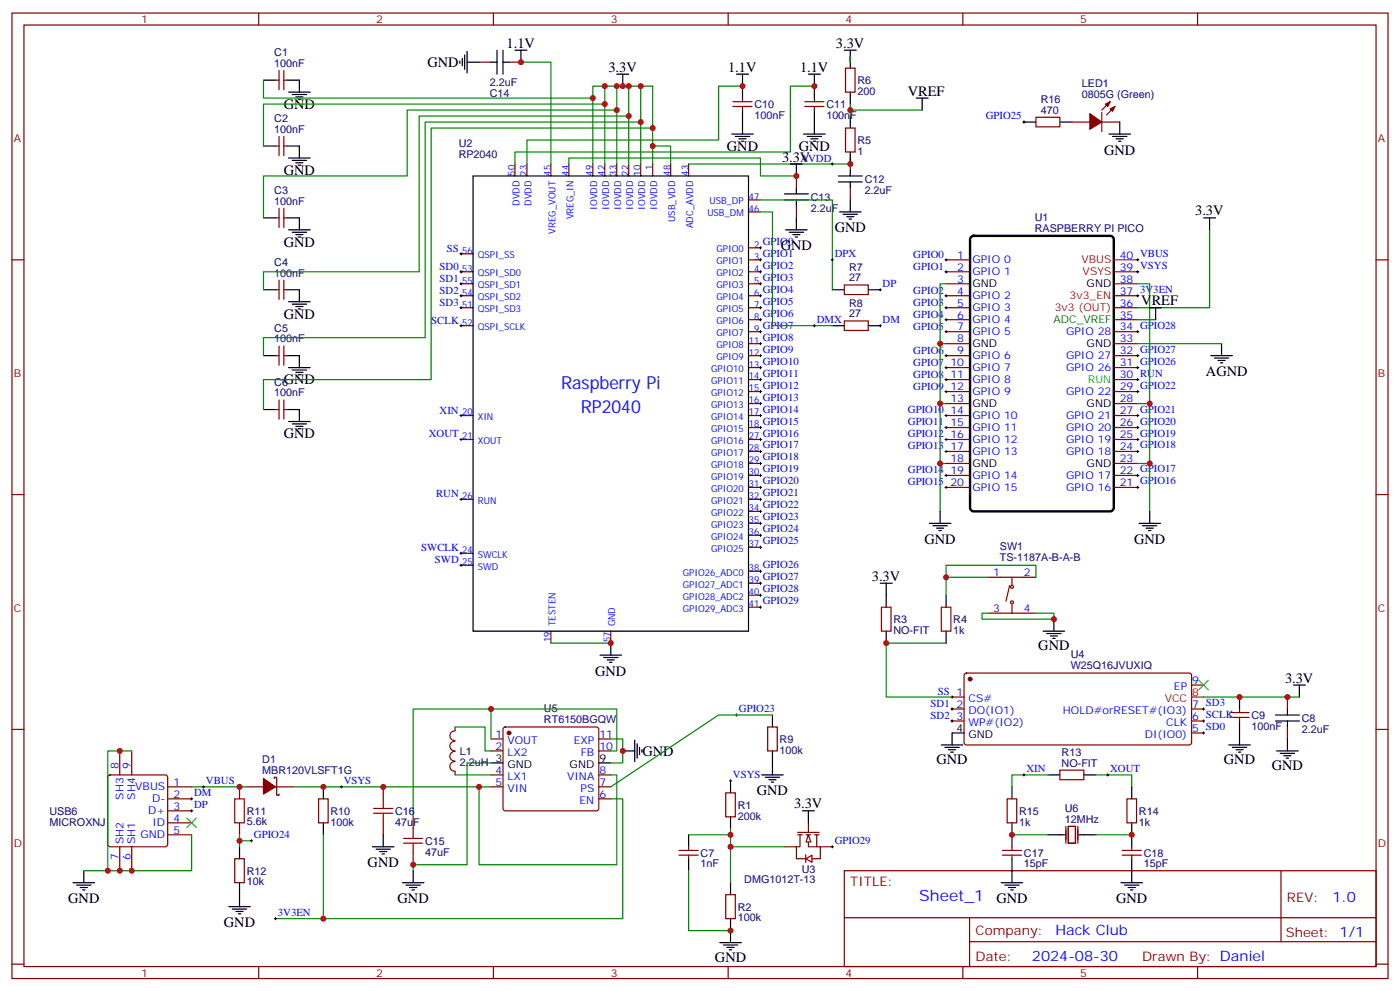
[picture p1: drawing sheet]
<svg xmlns="http://www.w3.org/2000/svg" width="412mm" height="292mm" viewBox="0 0 412 292" stroke-linecap="round" stroke-linejoin="round" font-family="sans-serif">
<g fill="none" stroke="#870000" stroke-width=".35">
<path d="M3.5 3.8h405.4v284.4h-405.4zM7.1 7.4h398.2v277.3h-398.2zM76.2 3.8v3.6M145.3 3.8v3.6M214.5 3.8v3.6M283.6 3.8v3.6M352.8 3.8v3.6M81.1 23.6h1.1M82.2 20.8v5.6M83.6 20.8v5.6M83.6 23.6h1.1M81.1 43h1.1"/>
<path d="M82.2 40.2v5.6M83.6 40.2v5.6M83.6 43h1.1M151.7 48.3v3.5M155.2 48.3v3.5M162.3 48.3v3.5M167.6 48.3v3.5M174.6 48.3v3.5M178.2 48.3v3.5M181.7 48.3v3.5M185.2 48.3v3.5M188.7 48.3v3.5"/>
<path d="M192.3 48.3v3.5M197.6 48.3v3.5M202.8 48.3v3.5M220.5 58.9h3.5M3.5 76.5h3.6M81.1 64.2h1.1M82.2 61.3v5.7M83.6 61.3v5.7M83.6 64.2h1.1M135.8 74.8h3.5M220.5 76.5h3.5M220.5 62.4h3.5"/>
<path d="M220.5 73h3.5M278.7 76.5h7.1M405.3 76.5h3.6M81.1 85.3h1.1M82.2 82.5v5.7M83.6 82.5v5.7M83.6 85.3h1.1M135.8 80h3.5M135.8 83.6h3.5M135.8 87.1h3.5M135.8 90.6h3.5M135.8 95.9h3.5"/>
<path d="M220.5 80h3.5M220.5 83.6h3.5M220.5 87.1h3.5M220.5 90.6h3.5M220.5 94.2h3.5M220.5 97.7h3.5M278.7 80h7.1M278.7 83.6h7.1M278.7 87.1h7.1M278.7 90.6h7.1M278.7 94.2h7.1M278.7 97.7h7.1"/>
<path d="M328.1 80h7M328.1 83.6h7M328.1 87.1h7M328.1 90.6h7M328.1 94.2h7M328.1 97.7h7M81.1 104.7h1.1M82.2 101.9v5.7M82.2 117.8v5.6M83.6 104.7h1.1M83.6 101.9v5.7M83.6 117.8v5.6"/>
<path d="M220.5 101.2h3.5M220.5 104.7h3.5M220.5 108.3h3.5M220.5 111.8h3.5M220.5 115.3h3.5M220.5 118.9h3.5M278.7 101.2h7.1M278.7 104.7h7.1M278.7 108.3h7.1M278.7 111.8h7.1M278.7 115.3h7.1M278.7 118.9h7.1"/>
<path d="M328.1 101.2h7M328.1 104.7h7M328.1 108.3h7M328.1 111.8h7M328.1 115.3h7M328.1 118.9h7M81.1 120.6h1.1M83.6 120.6h1.1M135.8 122.4h3.5M135.8 129.4h3.5M220.5 122.4h3.5M220.5 125.9h3.5"/>
<path d="M220.5 129.4h3.5M220.5 133h3.5M220.5 136.5h3.5M278.7 122.4h7.1M278.7 125.9h7.1M278.7 129.4h7.1M278.7 133h7.1M278.7 136.5h7.1M328.1 122.4h7M328.1 125.9h7M328.1 129.4h7M328.1 133h7"/>
<path d="M328.1 136.5h7M3.5 145.7h3.6M135.8 147.1h3.5M220.5 140h3.5M220.5 143.5h3.5M220.5 157.7h3.5M220.5 154.1h3.5M220.5 150.6h3.5M220.5 147.1h3.5M278.7 140h7.1M278.7 143.5h7.1M328.1 140h7"/>
<path d="M328.1 143.5h7M405.3 145.7h3.6M135.8 166.5h3.5M135.8 162.9h3.5M220.5 178.8h3.5M220.5 175.3h3.5M220.5 171.8h3.5M220.5 168.2h3.5M220.5 161.2h3.5M162.3 185.9v3.5M179.9 185.9v3.5M3.5 214.8h3.6"/>
<path d="M405.3 214.8h3.6M231.1 249.4h3.5M234.9 245.9h1.5M234.9 245.1h6.4M235.7 245.9v3.5h-1.1v3.5h2.8M237.3 251.7v2.3M237.4 252.9l1.8-1.1v2.2zM237.4 245.9h1.4M238.1 245.9v3.5h3.6v3.5h-2.5M238.1 242.3v2.8M239.9 245.9h1.4M240.6 245.9v3.5"/>
<path d="M241.7 249.4h3.5M248.7 256.4h156.6v28.3h-156.6zM377.3 256.5v20.8M248.7 270.3h156.5M285.6 277.3h119.6M285.6 270.3v14.1M3.5 284h3.6M76.2 284.7v3.5M145.3 284.7v3.5M214.5 284.7v3.5M283.6 284.7v3.5M352.8 284.7v3.5"/>
<path d="M405.3 284h3.6"/>
</g>
<path d="M286 69.9l.8-.4h40.2l.7 .2 .3 .5 .1 79.3-.3 .7-.5 .3-40.5 .1-.6-.2-.4-.6v-79.3z" fill="none" stroke="#000" stroke-width=".71"/>
<path d="M328.1 76.5h7" fill="none" stroke="#f00" stroke-width=".35"/>
<g fill="none" stroke="#000" stroke-width=".35">
<path d="M77.6 23.6h3.5M84.7 23.6h3.5v3.5M85 27.1h6.4M86.1 27.8h4.2M87.1 28.5h2.2M87.8 29.2h.7M181.7 21.8h3.5M183.4 21.8v3.6M77.6 43h3.5M84.7 43h3.5v3.5M85 46.5h6.4M86.1 47.2h4.2"/>
<path d="M87.1 47.9h2.2M87.8 48.6h.7M139.3 51.8h81.2v134.1h-81.2zM77.6 64.2h3.5M84.7 64.2h3.5v3.5M85 67.7h6.4M86.1 68.4h4.2M87.1 69.1h2.2M87.8 69.8h.7M77.6 85.3h3.5M84.7 85.3h3.5v3.6M85 88.9h6.4"/>
<path d="M86.1 89.6h4.2M87.1 90.3h2.2M87.8 91h.7M77.6 104.7h3.5M84.7 104.7h3.5v3.6M85 108.3h6.4M86.1 109h4.2M87.1 109.7h2.2M87.8 110.4h.7M77.6 120.6h3.5M84.7 120.6h3.5v3.5M85 124.1h6.4"/>
<path d="M86.1 124.8h4.2M87.1 125.6h2.2M87.8 126.3h.7"/>
</g>
<g fill="none" stroke="#000" stroke-width=".29">
<path d="M223.7 73h.7M223.7 76.5h.7M224 72.6v.7M224 76.2v.7M224 79.7v.7M223.7 80h.7M223.7 83.6h.7M223.7 87.1h.7M223.7 90.6h.7M223.7 94.2h.7M223.7 97.7h.7M224 83.2v.7"/>
<path d="M224 86.7v.8M224 90.3v.7M224 93.8v.7M224 97.3v.7M223.7 101.2h.7M223.7 104.7h.7M223.7 108.3h.7M223.7 111.8h.7M223.7 115.3h.7M223.7 118.9h.7M224 100.9v.7M224 104.4v.7"/>
<path d="M224 107.9v.7M224 111.4v.7M224 115v.7M224 118.5v.7M223.7 122.4h.7M223.7 125.9h.7M223.7 129.4h.7M223.7 133h.7M223.7 136.5h.7M224 122v.7M224 125.6v.7M224 129.1v.7"/>
<path d="M224 132.6v.7M224 136.1v.7M224 139.7v.7M223.7 140h.7M223.7 143.5h.7M223.7 147.1h.7M223.7 150.6h.7M223.7 154.1h.7M223.7 157.7h.7M224 143.2v.7M224 146.7v.7M224 150.2v.8"/>
<path d="M224 153.8v.7M224 157.3v.7M223.7 161.2h.7M223.7 168.2h.7M223.7 171.8h.7M223.7 175.3h.7M223.7 178.8h.7M224 160.8v.7M224 167.9v.7M224 171.4v.7M224 174.9v.7M224 178.5v.7"/>
</g>
<path d="M77.6 23.6v5.3h97M178.2 30.7h-100.6v12.3M178.2 25.4v22.9M181.7 32.4h-61.8v19.4h-42.3v12.4M181.7 25.4v22.9M185.2 34.2h-61.7v45.8h-45.9v5.3M185.2 25.4v22.9M188.7 35.9h-63.5v63.5h-47.6v5.3M188.7 25.4v22.9M192.3 37.7h-65.3v74.1h-49.4v8.8M174.6 48.3v-22.9h17.7v22.9" fill="none" stroke="#008700" stroke-width=".35"/>
<path d="M238.1 245.9l.7 2.1h-1.4z" fill="#fff" stroke="#870000" stroke-width=".35"/>
<g fill="none" stroke="#000" stroke-width=".29">
<path d="M301.3 35.9h.7M301.6 35.6v.7M244.8 48.3h.7M245.2 47.9v.7M135.5 74.8h.7M135.8 74.4v.7M135.8 79.7v.7M244.8 76.5h.7M245.2 76.2v.7M278.3 76.5h.7M278.7 76.2v.7M278.7 79.7v.7"/>
<path d="M334.8 76.5h.7M335.1 76.2v.7M335.1 79.7v.7M135.5 80h.7M135.5 83.6h.7M135.5 95.9h.7M135.5 90.6h.7M135.5 87.1h.7M135.8 83.2v.7M135.8 86.7v.8M135.8 90.3v.7M135.8 95.6v.7"/>
<path d="M239.5 95.9h.7M239.9 95.6v.7M258.9 95.9h.7M258.9 85.3h.7M259.3 85v.7M259.3 95.6v.7M278.3 80h.7M278.3 90.6h.7M278.3 87.1h.7M278.3 94.2h.7M278.3 97.7h.7M278.7 86.7v.8"/>
<path d="M278.7 90.3v.7M278.7 93.8v.7M278.7 97.3v.7M334.8 80h.7M334.8 87.1h.7M334.8 97.7h.7M335.1 86.7v.8M335.1 97.3v.7M278.3 104.7h.7M278.3 108.3h.7M278.3 111.8h.7M278.3 115.3h.7"/>
<path d="M278.7 104.4v.7M278.7 107.9v.7M278.7 111.4v.7M278.7 115v.7M334.8 104.7h.7M334.8 108.3h.7M334.8 111.8h.7M334.8 115.3h.7M335.1 104.4v.7M335.1 107.9v.7M335.1 111.4v.7M335.1 115v.7"/>
<path d="M135.5 122.4h.7M135.5 129.4h.7M135.8 122v.7M135.8 129.1v.7M278.3 122.4h.7M278.3 129.4h.7M278.3 125.9h.7M278.3 133h.7M278.7 122v.7M278.7 125.6v.7M278.7 129.1v.7M278.7 132.6v.7"/>
<path d="M278.7 139.7v.7M334.8 122.4h.7M334.8 129.4h.7M334.8 125.9h.7M334.8 133h.7M335.1 122v.7M335.1 125.6v.7M335.1 129.1v.7M335.1 132.6v.7M335.1 139.7v.7M135.5 147.1h.7M135.8 146.7v.7"/>
<path d="M278.3 140h.7M278.3 143.5h.7M278.7 143.2v.7M334.8 140h.7M334.8 143.5h.7M335.1 143.2v.7M135.5 162.9h.7M135.5 166.5h.7M135.8 162.6v.7M135.8 166.1v.7M216.6 210.6h.7M217 210.2v.7"/>
<path d="M280.1 205.3h.7M280.1 208.8h.7M280.1 212.3h.7M280.5 204.9v.7M280.5 208.5v.7M280.5 212v.7M354.2 208.8h.7M354.2 212.3h.7M354.2 215.9h.7M354.5 208.5v.7M354.5 212v.7M354.5 215.5v.7"/>
<path d="M56.1 235.3h.7M56.1 238.8h.7M56.4 234.9v.7M56.4 238.4v.7M59.6 231.7h.7M60 231.4v.7M100.2 231.7h.7M100.5 231.4v.7M214.8 230h.7M215.2 229.6v.7M301.3 228.2h.7M301.6 227.9v.7"/>
<path d="M326 228.2h.7M326.3 227.9v.7M73.7 247.6h.7M74.1 247.3v.7M244.8 249.4h.7M245.2 249v.7M80.8 270.5h.7M81.1 270.2v.7"/>
</g>
<g fill="none" stroke="#000" stroke-width=".35">
<path d="M135.5 18v.7M136.2 17.3v2.1M136.9 16.2v4.2M137.6 18.3h3.5M137.6 15.1v6.4M144.6 18.3h1.8M146.4 14.8v7M148.2 14.8v7M148.2 18.3h1.7M151.7 14.8h3.5M153.5 14.8v3.5M248.7 14.8h3.5"/>
<path d="M250.5 14.8v5.3M215.5 39.5h6.4M217 21.8h3.5M218.7 21.8v7.1M218.7 32.4v7.1M236.7 39.5h6.4M238.1 21.8h3.6M239.9 21.8v7.1M239.9 32.4v7.1M250.5 27.1v3.6M250.5 34.2v3.5M269.9 28.9h3.5"/>
<path d="M271.6 28.9v3.5M301.6 35.9h3.6M312.2 35.9h3.5M326.7 39.5h6.3M329.8 35.9v3.6M216.6 40.2h4.2M217.7 40.9h2.1M218.4 41.6h.7M231.1 58.9h7M231.1 57.1h7M232.8 48.3h3.6M234.6 48.3v3.5"/>
<path d="M234.6 55.4v1.7M234.6 58.9v1.7M237.8 40.2h4.2M238.8 40.9h2.1M239.5 41.6h.7M246.9 53.6h7.1M246.9 51.8h7.1M250.5 44.8v3.5M250.5 50.1v1.7M250.5 53.6v1.8M250.5 58.9v3.5M327.7 40.2h4.3"/>
<path d="M328.8 40.9h2.1M329.5 41.6h.7M231.4 67.7h6.4M232.5 68.4h4.2M233.5 69.1h2.2M234.2 69.8h.7M234.6 64.2v3.5M247.3 62.4h6.3M248.4 63.1h4.2M249.4 63.8h2.1M250.1 64.5h.7M354.5 64.2h3.6"/>
<path d="M356.3 64.2v3.5M245.2 85.3h3.5M245.2 95.9h3.5M255.8 85.3h3.5M255.8 95.9h3.5M338.7 90.6h3.5M340.4 90.6v3.6M356.7 104.7h6.3M357.7 105.4h4.2M358.8 106.2h2.1M359.5 106.9h.7M359.8 101.2v3.5"/>
<path d="M273.8 154.1h6.3M274.8 154.8h4.2M275.9 155.5h2.1M276.6 156.2h.7M276.9 150.6v3.5M335.5 154.1h6.3M336.5 154.8h4.3M337.6 155.5h2.1M338.3 156.2h.7M338.7 150.6v3.5M259.3 171.8h3.5M261.1 171.8v7"/>
<path d="M278.7 175.3v3.5M176.7 192.9h6.4M177.8 193.6h4.2M178.9 194.3h2.1M179.6 195.1h.7M179.9 189.4v3.5M261.1 185.9v3.5M278.7 185.9v3.5M307.3 185.9h6.3M308.3 186.6h4.3M309.4 187.3h2.1M310.1 188h.7"/>
<path d="M310.4 182.4v3.5M187 218v6.3M187.7 219v4.3M227.5 210.6v3.5M277.3 219.4h6.3M284 215.9h-3.5v3.5M361.9 219.4h6.4M365.1 205.3v3.5M365.1 212.3v7.1M375.7 212.3h7.1M375.7 210.6h7.1M379.2 208.8v1.8"/>
<path d="M379.2 212.3v1.8M379.2 217.6v3.6M381 201.8h3.5M382.8 201.8v3.5M95.2 231.7v3.6M144.6 224.7h3.6M176.4 224.7h3.5M183.4 221.2h3.6M188.4 220.1v2.1M189.1 220.8v.7M215.2 230v3.5M224.4 228.2h6.3"/>
<path d="M225.4 228.9h4.3M226.5 229.6h2.1M227.2 230.3h.7M227.5 221.2v7M236.4 238.8h3.5M238.1 238.8v3.5M278.3 220.1h4.3M279.4 220.8h2.1M280.1 221.5h.7M298.1 231.7v3.6M308.7 228.2h3.5M319.3 228.2h3.5"/>
<path d="M333.4 231.7v3.6M363 220.1h4.2M364.1 220.8h2.1M364.8 221.5h.7M376.1 221.2h6.3M377.1 221.9h4.3M378.2 222.6h2.1M378.9 223.3h.7M21.5 260h6.4M24.7 256.4v3.6M70.6 249.4v3.5M70.6 260v7"/>
<path d="M95.2 242.3v3.6M109.7 249.4h6.4M110.8 250.1h4.2M111.8 250.8h2.1M112.5 251.5h.7M112.9 245.9v3.5M118.5 260h6.4M121.7 256.4v3.6M202.8 245.9v3.5M202.8 252.9v3.5M215.2 240.6v3.5M215.2 260v3.5"/>
<path d="M294.9 260h6.4M298.1 242.3v7.1M298.1 252.9v7.1M308.7 245.9h4.9M317.9 245.9h4.9M330.2 260h6.3M333.4 242.3v7.1M333.4 252.9v7.1M22.6 260.7h4.2M23.6 261.4h2.2M24.3 262.1h.7M67.4 267h6.3"/>
<path d="M68.4 267.7h4.3M69.5 268.4h2.1M70.2 269.1h.7M119.6 260.7h4.2M120.6 261.4h2.2M121.4 262.1h.7M212 277.6h6.4M213.1 278.3h4.2M214.1 279h2.2M214.8 279.7h.7M215.2 270.5v7.1M296 260.7h4.2"/>
<path d="M297 261.4h2.2M297.7 262.1h.7M331.3 260.7h4.2M332.3 261.4h2.1M333 262.1h.7"/>
</g>
<g fill="none" stroke="#870000" stroke-width=".35">
<path d="M141.1 18.3h3.5M149.9 18.3h3.6M215.9 31.4h5.6M215.9 30h5.6M218.7 28.9v1.1M218.7 31.4v1M237.1 31.4h5.6M237.1 30h5.6M239.9 28.9v1.1M239.9 31.4v1M249.1 37.7h2.8v7.1h-2.8zM249.1 20.1h2.8v7h-2.8z"/>
<path d="M305.2 34.5h7v2.9h-7zM315.7 35.9h5.3M324.6 35.9h5.2M324.6 33.1v5.7M327 30l-2.4 2.4M328.4 31.4l-2.4 2.4M234.6 51.8v3.6M250.5 46.5v3.6M250.5 55.4v3.5M234.6 60.6v3.6M248.7 83.9h7.1v2.8h-7.1zM248.7 94.5h7.1v2.8h-7.1z"/>
<path d="M259.6 178.8h2.9v7.1h-2.9zM277.3 178.8h2.8v7.1h-2.8zM291 170h14.2M297.4 172.5l-1.1 4.6M298.1 170v2.5M298.1 178.1v2.5M284.2 198.4l.5-.2 65.9 .1 .4 .6-.1 20.1-.6 .4-65.9-.1-.4-.6v-19.8zM291 180.6h14.2M134 218.3a1.41 1.41 0 0 0-1.5 1.4 1.41 1.41 0 0 0 1.5 1.4M134 215.3a1.41 1.41 0 0 0-1.5 1.4 1.41 1.41 0 0 0 1.5 1.4M134.1 214.1v1.1M144.6 217.6h3.6"/>
<path d="M148.4 214.3l.5-.2h26.8l.5 .2 .2 .5v23.3l-.2 .5-.5 .2h-26.8l-.5-.2-.2-.5v-23.3zM176.4 217.6h3.5M226.1 214.1h2.9v7.1h-2.9zM280.5 205.3h3.5M280.5 208.8h3.5M280.5 212.3h3.5M351 208.8h3.5M351 212.3h3.5M351 215.9h3.5M351 201.8h3.5M362.3 211.3h5.6M362.3 209.9h5.6"/>
<path d="M365.1 208.8v1.1M365.1 211.3v1M379.2 205.3v3.5M379.2 214.1v3.5M32 228.4l.5-.2h16.2l.5 .2 .2 .5v19.8l-.2 .5-.5 .2h-16.2l-.5-.3-.3-.4v-19.8zM35.3 221.2v7M38.8 221.2v7M49.4 231.7h7M49.4 235.3h7M49.4 238.8h7M70.6 231.7v3.6M72.3 231.7h5.3"/>
<path d="M80.8 229.3v-.4h.7v5.3h.7v-.3M81.1 231.7h5.3M93.8 235.3h2.9v7h-2.9zM112.9 231.7v3.6M134 221.3a1.41 1.41 0 0 0-1.5 1.4 1.41 1.41 0 0 0 1.5 1.4M134 224.3a1.41 1.41 0 0 0-1.5 1.4 1.41 1.41 0 0 0 1.5 1.4M134.1 227.2v1M144.6 221.2h3.6M144.6 228.2h3.6M144.6 231.7h3.6M176.4 221.2h3.5M176.4 228.2h3.5"/>
<path d="M176.4 231.7h3.5M176.4 235.3h3.5M213.8 233.5h2.8v7.1h-2.8zM296.7 235.3h2.8v7h-2.8zM312.2 226.8h7.1v2.8h-7.1zM332 235.3h2.8v7h-2.8zM35.3 249.4v7M38.8 249.4v7M49.4 245.9h7M49.4 242.3h7M69.1 252.9h2.9v7.1h-2.9zM70.6 242.3v3.6"/>
<path d="M112.9 242.3v3.6M121.7 240.6v3.5M121.7 251.1v3.6M200 251.8h5.7M200 250.4h5.7M202.8 249.4v1M202.8 251.8v1.1M295.3 251.8h5.6M295.3 250.4h5.6M298.1 249.4v1M298.1 251.8v1.1M314 243.4v4.9"/>
<path d="M314.7 243.4h2.1v4.9h-2.1zM317.5 243.4v4.9M330.6 251.8h5.6M330.6 250.4h5.6M333.4 249.4v1M333.4 251.8v1.1M213.8 263.5h2.8v7h-2.8z"/>
<circle cx="298.1" cy="177.4" r=".44"/>
<circle cx="298.1" cy="172.8" r=".44"/>
</g>
<g fill="none" stroke="#008700" stroke-width=".35">
<path d="M153.5 18.3h8.8v30M250.5 16.5v1.8M218.7 25.4h-7v15.8h-56.5v7.1M239.9 25.4h-7.1v19.4h-81.1v3.5M250.5 30.7v3.5M250.5 32.4h21.1M167.6 48.3v-1.8h56.4v5.3h10.6M192.3 43h5.3v5.3M224 58.9h21.2v26.4M250.5 46.5v1.8h-47.7M224 62.4h3.5v33.5h17.7M356.3 67.7v22.9h-21.2"/>
<path d="M278.7 83.6h-1.8v67M335.1 83.6h3.6v67M335.1 94.2h5.3M276.9 101.2h1.8M276.9 118.9h1.8M335.1 101.2h24.7M335.1 118.9h3.6M276.9 136.5h1.8M335.1 136.5h3.6M278.7 170v-3.5h26.5v3.5M291 170h-12.3v5.3M162.3 189.4h17.6"/>
<path d="M278.7 189.4h-17.6v15.9h19.4M291 180.6h-1.7v1.8h21.1v-1.8h-5.2M134.1 214.1h8.8v7.1h1.7M144.6 208.8v8.8M179.9 217.6h3.5v7.1h-3.5M227.5 210.6h-15.8l-31.8 21.1M354.5 205.3h28.3M38.8 221.2h-7.1v35.2h24.7v-10.5M56.4 231.7h15.9M86.4 231.7h58.2M134.1 228.2h10.5M144.6 224.7h-7v30h-15.9v1.7"/>
<path d="M179.9 221.2h1.8v-12.4h-60v31.8M179.9 228.2h1.8v26.5h-40.6v-23M179.9 235.3h3.5v35.2h-102.3M308.7 228.2h-10.6v3.5M322.8 228.2h10.6v3.5M24.7 256.4h7M70.6 245.9v3.5M70.6 247.6h3.5M95.2 245.9v24.6M202.8 256.4v17.7h12.4M202.8 245.9h12.4M215.2 244.1v15.9"/>
<path d="M215.2 249.4h15.9M298.1 245.9h10.6M322.8 245.9h10.6"/>
</g>
<g fill="#870000" stroke="#870000" stroke-width=".35">
<path d="M77.6 229.3l3.5 2.4-3.5 2.2z"/>
<path d="M327 32.1l1.4-.7-.7 1.4z"/>
<path d="M325.6 30.7l1.4-.7-.7 1.4z"/>
<path d="M321 33.5l3.6 2.4-3.6 2.2z"/>
<circle cx="285.7" cy="200" r=".53"/>
<circle cx="149.9" cy="215.9" r=".53"/>
</g>
<path d="M351 205.3h3.5" fill="none" stroke="#f00" stroke-width=".35"/>
<path d="M353.1 200.3l2.9 2.9M356 200.3l-2.9 2.9M55 240.9l2.9 2.8M57.9 240.9l-2.9 2.8" fill="none" stroke="#3c3" stroke-width=".35"/>
<path d="M69.1 235.3h2.9v7h-2.9zM110.1 239.5h5.6M110.1 238.1h5.6M112.9 235.3v2.8M112.9 239.5v2.8M118.9 248.3h5.6M118.9 246.9h5.6M121.7 244.1v2.8M121.7 248.3v2.8" fill="none" stroke="#a10000" stroke-width=".35"/>
<g fill="#c00">
<circle cx="178.2" cy="25.4" r=".88"/>
<circle cx="181.7" cy="25.4" r=".88"/>
<circle cx="185.2" cy="25.4" r=".88"/>
<circle cx="188.7" cy="25.4" r=".88"/>
<circle cx="183.4" cy="25.4" r=".88"/>
<circle cx="174.6" cy="28.9" r=".88"/>
<circle cx="178.2" cy="30.7" r=".88"/>
<circle cx="181.7" cy="32.4" r=".88"/>
<circle cx="185.2" cy="34.2" r=".88"/>
<circle cx="188.7" cy="35.9" r=".88"/>
<circle cx="192.3" cy="37.7" r=".88"/>
<circle cx="215.2" cy="249.4" r=".88"/>
<circle cx="215.2" cy="245.9" r=".88"/>
<circle cx="215.2" cy="274.1" r=".88"/>
<circle cx="365.1" cy="205.3" r=".88"/>
<circle cx="379.2" cy="205.3" r=".88"/>
<circle cx="261.1" cy="189.4" r=".88"/>
<circle cx="278.7" cy="170" r=".88"/>
<circle cx="310.4" cy="182.4" r=".88"/>
<circle cx="183.4" cy="221.2" r=".88"/>
<circle cx="179.9" cy="189.4" r=".88"/>
<circle cx="192.3" cy="43" r=".88"/>
<circle cx="218.7" cy="25.4" r=".88"/>
<circle cx="239.9" cy="25.4" r=".88"/>
<circle cx="250.5" cy="32.4" r=".88"/>
<circle cx="234.6" cy="51.8" r=".88"/>
<circle cx="153.5" cy="18.3" r=".88"/>
<circle cx="250.5" cy="48.3" r=".88"/>
<circle cx="31.8" cy="256.4" r=".88"/>
<circle cx="38.8" cy="256.4" r=".88"/>
<circle cx="35.3" cy="221.2" r=".88"/>
<circle cx="35.3" cy="256.4" r=".88"/>
<circle cx="121.7" cy="254.7" r=".88"/>
<circle cx="141.1" cy="231.7" r=".88"/>
<circle cx="112.9" cy="231.7" r=".88"/>
<circle cx="95.3" cy="231.7" r=".88"/>
<circle cx="95.3" cy="270.5" r=".88"/>
<circle cx="70.6" cy="231.7" r=".88"/>
<circle cx="70.6" cy="247.6" r=".88"/>
<circle cx="298.1" cy="245.9" r=".88"/>
<circle cx="333.4" cy="245.9" r=".88"/>
<circle cx="338.7" cy="118.9" r=".88"/>
<circle cx="338.7" cy="136.5" r=".88"/>
<circle cx="276.9" cy="136.5" r=".88"/>
<circle cx="276.9" cy="118.9" r=".88"/>
<circle cx="276.9" cy="101.2" r=".88"/>
<circle cx="144.6" cy="208.8" r=".88"/>
</g>
<g font-size="5.3" fill="#00f">
<text x="165.3" y="114.4">Raspberry Pi</text>
<text x="171.1" y="121.5">RP2040</text>
</g>
<text font-size="4.6" fill="#00f" x="270.8" y="265.5">Sheet_1</text>
<g font-size="4.2">
<text x="149.2" y="14.1">1.1V</text>
<text x="246.2" y="14.1">3.3V</text>
<text x="125.9" y="19.7">GND</text>
<text x="179.2" y="21.1">3.3V</text>
<text x="214.5" y="21.1">1.1V</text>
<text x="235.7" y="21.1">1.1V</text>
<text x="267.4" y="28.2">VREF</text>
<text x="83.6" y="32.1">GND</text>
<text x="214.1" y="44.4">GND</text>
<text x="230.4" y="47.6">3.3V</text>
<text x="235.3" y="44.4">GND</text>
<text x="325.3" y="45.5">GND</text>
<text x="83.6" y="51.5">GND</text>
<text x="352.1" y="63.5">3.3V</text>
<text x="245.9" y="68.4">GND</text>
<text x="83.6" y="72.6">GND</text>
<text x="230" y="73.7">GND</text>
<text x="336.2" y="89.9">VREF</text>
<text x="83.6" y="93.8">GND</text>
<text x="83.6" y="113.2">GND</text>
<text x="355.2" y="110.8">AGND</text>
<text x="83.6" y="129.1">GND</text>
<text x="272.3" y="160.2">GND</text>
<text x="334.1" y="160.2">GND</text>
<text x="256.8" y="171.1">3.3V</text>
<text x="305.9" y="191.5">GND</text>
<text x="175.3" y="199">GND</text>
<text x="378.5" y="201">3.3V</text>
<text x="189.3" y="222.6">GND</text>
<text x="275.9" y="225">GND</text>
<text x="360.5" y="225">GND</text>
<text x="374.6" y="226.8">GND</text>
<text x="223" y="234.2">GND</text>
<text x="233.9" y="238.1">3.3V</text>
<text x="108.3" y="255.4">GND</text>
<text x="20.1" y="266">GND</text>
<text x="117.1" y="266">GND</text>
<text x="293.5" y="266">GND</text>
<text x="328.8" y="266">GND</text>
<text x="66" y="273">GND</text>
<text x="210.6" y="283.2">GND</text>
</g>
<g font-size="4.2" fill="#00f">
<text x="392.5" y="265.7">1.0</text>
<text x="310.9" y="275.3">Hack Club</text>
<text x="304" y="283.1">2024-08-30</text>
</g>
<g font-size="3.9" fill="#800">
<text x="250.5" y="261">TITLE:</text>
<text x="379.1" y="265.7">REV:</text>
<text x="287.4" y="275.2">Company:</text>
<text x="378.7" y="275.8">Sheet: 1/1</text>
<text x="287.4" y="282.9">Date:</text>
<text x="336.4" y="283">Drawn By: Daniel</text>
</g>
<g font-size="3.2" fill="#800">
<text x="41.6" y="6.8">1</text>
<text x="110.8" y="6.8">2</text>
<text x="179.9" y="6.8">3</text>
<text x="249.1" y="6.8">4</text>
<text x="318.2" y="6.8">5</text>
<text x="4.1" y="41.9">A</text>
<text x="405.9" y="41.9">A</text>
<text x="4.1" y="111.1">B</text>
<text x="405.9" y="111.1">B</text>
<text x="4.1" y="180.2">C</text>
<text x="405.9" y="180.2">C</text>
<text x="4.1" y="249.4">D</text>
<text x="405.9" y="249.4">D</text>
<text x="41.6" y="287.7">1</text>
<text x="110.8" y="287.7">2</text>
<text x="179.9" y="287.7">3</text>
<text x="249.1" y="287.7">4</text>
<text x="318.2" y="287.7">5</text>
</g>
<g font-size="3.2" fill="#000080">
<text x="80.8" y="16.5">C1</text>
<text x="80.8" y="19.7">100nF</text>
<text x="144.3" y="25.4">2.2uF</text>
<text x="144.3" y="28.6">C14</text>
<text x="252.6" y="27.9">200</text>
<text x="252.6" y="24.7">R6</text>
<text x="318.7" y="28.9">0805G (Green)</text>
<text x="318.7" y="25.7">LED1</text>
<text x="80.8" y="35.9">C2</text>
<text x="222.2" y="35">100nF</text>
<text x="222.2" y="31.8">C10</text>
<text x="243.4" y="35">100nF</text>
<text x="243.4" y="31.8">C11</text>
<text x="306.6" y="33.5">470</text>
<text x="306.6" y="30.3">R16</text>
<text x="80.8" y="39.1">100nF</text>
<text x="135.1" y="46.5">RP2040</text>
<text x="135.1" y="43.3">U2</text>
<text x="252.6" y="45.6">1</text>
<text x="252.6" y="42.4">R5</text>
<text x="254.7" y="53.9">C12</text>
<text x="80.8" y="57.1">C3</text>
<text x="238.8" y="59.1">C13</text>
<text x="254.7" y="57">2.2uF</text>
<text x="80.8" y="60.3">100nF</text>
<text x="238.8" y="62.3">2.2uF</text>
<text x="304.8" y="65.2">U1</text>
<text x="304.8" y="68.4">RASPBERRY PI PICO</text>
<text x="80.8" y="81.5">100nF</text>
<text x="80.8" y="78.3">C4</text>
<text x="250.1" y="82.9">27</text>
<text x="250.1" y="79.7">R7</text>
<text x="250.1" y="93.5">27</text>
<text x="250.1" y="90.3">R8</text>
<text x="80.8" y="100.9">100nF</text>
<text x="80.8" y="97.7">C5</text>
<text x="80.8" y="113.6">C6</text>
<text x="80.8" y="116.7">100nF</text>
<text x="294.5" y="165.2">TS-1187A-B-A-B</text>
<text x="294.5" y="162.1">SW1</text>
<text x="263.2" y="183.5">R3</text>
<text x="280.8" y="183.5">R4</text>
<text x="263.2" y="186.7">NO-FIT</text>
<text x="280.8" y="186.7">1k</text>
<text x="315.4" y="197">W25Q16JVUXIQ</text>
<text x="315.4" y="193.8">U4</text>
<text x="160.2" y="209.7">U5</text>
<text x="160.2" y="212.9">RT6150BGQW</text>
<text x="368.7" y="214.9">100nF</text>
<text x="368.7" y="211.7">C9</text>
<text x="383.5" y="215.8">2.2uF</text>
<text x="383.5" y="212.6">C8</text>
<text x="229.7" y="222">100k</text>
<text x="229.7" y="218.8">R9</text>
<text x="77.3" y="227.9">MBR120VLSFT1G</text>
<text x="77.3" y="224.7">D1</text>
<text x="135.5" y="225.5">2.2uH</text>
<text x="135.5" y="222.3">L1</text>
<text x="312.7" y="225.7">NO-FIT</text>
<text x="312.7" y="222.5">R13</text>
<text x="14.6" y="239.9">USB6</text>
<text x="72.7" y="239.9">R11</text>
<text x="97.4" y="239.9">R10</text>
<text x="116.4" y="239.9">C16</text>
<text x="217.3" y="238.2">R1</text>
<text x="300.2" y="239.9">R15</text>
<text x="313.6" y="239.1">U6</text>
<text x="335.5" y="239.9">R14</text>
<text x="14.6" y="243.1">MICROXNJ</text>
<text x="72.7" y="243.1">5.6k</text>
<text x="97.4" y="243.1">100k</text>
<text x="116.4" y="243.1">47uF</text>
<text x="217.3" y="241.4">200k</text>
<text x="300.2" y="243.1">1k</text>
<text x="313.6" y="242.3">12MHz</text>
<text x="335.5" y="243.1">1k</text>
<text x="125.2" y="252">47uF</text>
<text x="125.2" y="248.8">C15</text>
<text x="72.7" y="257.6">R12</text>
<text x="206.4" y="255.5">1nF</text>
<text x="206.4" y="252.3">C7</text>
<text x="236.2" y="257">U3</text>
<text x="301.6" y="255.4">15pF</text>
<text x="301.6" y="252.3">C17</text>
<text x="336.9" y="255.4">15pF</text>
<text x="336.9" y="252.3">C18</text>
<text x="72.7" y="260.7">10k</text>
<text x="219.2" y="260.1">DMG1012T-13</text>
<text x="217.3" y="268.2">R2</text>
<text x="217.3" y="271.3">100k</text>
</g>
<g font-size="3.2" fill="#00f">
<text x="290.4" y="35.1">GPIO25</text>
<text x="235.8" y="47.7">AVDD</text>
<text x="131.6" y="74.2">SS</text>
<text x="224.7" y="72.1">GPIO0</text>
<text x="224.7" y="75.6">GPIO1</text>
<text x="245.9" y="75.6">DPX</text>
<text x="269" y="75.9">GPIO0</text>
<text x="282" y="76.2">1</text>
<text x="286.5" y="77.6">GPIO 0</text>
<text x="329.8" y="76.2">40 VBUS</text>
<text x="129.5" y="79.5">SD0</text>
<text x="129.5" y="83">SD1</text>
<text x="224.7" y="79.2">GPIO2</text>
<text x="224.7" y="82.7">GPIO3</text>
<text x="269" y="79.4">GPIO1</text>
<text x="282" y="79.7">2</text>
<text x="282" y="83.2">3</text>
<text x="286.5" y="81.1">GPIO 1</text>
<text x="329.8" y="83.2">38</text>
<text x="329.8" y="79.7">39 VSYS</text>
<text x="129.5" y="86.5">SD2</text>
<text x="224.7" y="86.2">GPIO4</text>
<text x="224.7" y="89.7">GPIO5</text>
<text x="260" y="84.5">DP</text>
<text x="269" y="86.5">GPIO2</text>
<text x="282" y="86.7">4</text>
<text x="286.5" y="88.2">GPIO 2</text>
<text x="329.8" y="86.7">37</text>
<text x="335.8" y="86.2">3V3EN</text>
<text x="127" y="95.3">SCLK</text>
<text x="129.5" y="90">SD3</text>
<text x="224.7" y="93.3">GPIO6</text>
<text x="240.6" y="95">DMX</text>
<text x="260" y="95">DM</text>
<text x="269" y="90">GPIO3</text>
<text x="269" y="93.5">GPIO4</text>
<text x="282" y="90.3">5</text>
<text x="282" y="93.8">6</text>
<text x="286.5" y="91.7">GPIO 3</text>
<text x="286.5" y="95.2">GPIO 4</text>
<text x="329.8" y="93.8">35</text>
<text x="329.8" y="90.3">36</text>
<text x="224.7" y="96.8">GPIO7</text>
<text x="224.7" y="100.3">GPIO8</text>
<text x="269" y="97.1">GPIO5</text>
<text x="282" y="97.3">7</text>
<text x="282" y="100.9">8</text>
<text x="286.5" y="98.7">GPIO 5</text>
<text x="314" y="98.7">GPIO 28</text>
<text x="329.8" y="100.9">33</text>
<text x="329.8" y="97.3">34 GPIO28</text>
<text x="224.7" y="103.9">GPIO9</text>
<text x="224.7" y="107.4">GPIO10</text>
<text x="269" y="104.1">GPIO6</text>
<text x="269" y="107.7">GPIO7</text>
<text x="280" y="107.9">10</text>
<text x="282" y="104.4">9</text>
<text x="286.5" y="105.8">GPIO 6</text>
<text x="314" y="105.8">GPIO 27</text>
<text x="329.8" y="107.9">31 GPIO26</text>
<text x="329.8" y="104.4">32 GPIO27</text>
<text x="224.7" y="110.9">GPIO11</text>
<text x="269" y="111.2">GPIO8</text>
<text x="280" y="111.4">11</text>
<text x="286.5" y="109.3">GPIO 7</text>
<text x="286.5" y="112.9">GPIO 8</text>
<text x="314" y="109.3">GPIO 26</text>
<text x="329.8" y="111.4">30 RUN</text>
<text x="224.7" y="114.4">GPIO12</text>
<text x="224.7" y="118">GPIO13</text>
<text x="269" y="114.7">GPIO9</text>
<text x="280" y="115">12</text>
<text x="280" y="118.5">13</text>
<text x="286.5" y="116.4">GPIO 9</text>
<text x="314" y="116.4">GPIO 22</text>
<text x="329.8" y="118.5">28</text>
<text x="329.8" y="115">29 GPIO22</text>
<text x="129.5" y="121.8">XIN</text>
<text x="224.7" y="121.5">GPIO14</text>
<text x="224.7" y="125">GPIO15</text>
<text x="267.4" y="121.8">GPIO10</text>
<text x="267.4" y="125.3">GPIO11</text>
<text x="280" y="122">14</text>
<text x="280" y="125.6">15</text>
<text x="286.5" y="123.4">GPIO 10</text>
<text x="314" y="123.4">GPIO 21</text>
<text x="329.8" y="125.6">26 GPIO20</text>
<text x="329.8" y="122">27 GPIO21</text>
<text x="126.3" y="128.8">XOUT</text>
<text x="224.7" y="128.6">GPIO16</text>
<text x="267.4" y="128.8">GPIO12</text>
<text x="280" y="129.1">16</text>
<text x="286.5" y="127">GPIO 11</text>
<text x="286.5" y="130.5">GPIO 12</text>
<text x="314" y="130.5">GPIO 19</text>
<text x="314" y="127">GPIO 20</text>
<text x="329.8" y="129.1">25 GPIO19</text>
<text x="224.7" y="132.1">GPIO17</text>
<text x="224.7" y="135.6">GPIO18</text>
<text x="267.4" y="132.3">GPIO13</text>
<text x="280" y="132.6">17</text>
<text x="280" y="136.1">18</text>
<text x="286.5" y="134">GPIO 13</text>
<text x="314" y="134">GPIO 18</text>
<text x="329.8" y="136.1">23</text>
<text x="329.8" y="132.6">24 GPIO18</text>
<text x="224.7" y="139.1">GPIO19</text>
<text x="224.7" y="142.7">GPIO20</text>
<text x="267.4" y="139.4">GPIO14</text>
<text x="267.4" y="142.9">GPIO15</text>
<text x="280" y="139.7">19</text>
<text x="280" y="143.2">20</text>
<text x="286.5" y="141.1">GPIO 14</text>
<text x="314" y="141.1">GPIO 17</text>
<text x="329.8" y="143.2">21 GPIO16</text>
<text x="329.8" y="139.7">22 GPIO17</text>
<text x="128.4" y="146.5">RUN</text>
<text x="224.7" y="146.2">GPIO21</text>
<text x="224.7" y="149.7">GPIO22</text>
<text x="286.5" y="144.6">GPIO 15</text>
<text x="314" y="144.6">GPIO 16</text>
<text x="224.7" y="153.2">GPIO23</text>
<text x="224.7" y="156.8">GPIO24</text>
<text x="224.7" y="160.3">GPIO25</text>
<text x="124.1" y="162.4">SWCLK</text>
<text x="128.1" y="165.9">SWD</text>
<text x="224.7" y="167.4">GPIO26</text>
<text x="224.7" y="170.9">GPIO27</text>
<text x="292.6" y="169.7">1</text>
<text x="301.6" y="169.7">2</text>
<text x="224.7" y="174.4">GPIO28</text>
<text x="224.7" y="177.9">GPIO29</text>
<text x="292.6" y="180.2">3</text>
<text x="301.6" y="180.2">4</text>
<text x="345.8" y="203.2">EP</text>
<text x="351.2" y="201.4">9</text>
<text x="217.7" y="209.7">GPIO23</text>
<text x="274.1" y="208.2">SD1</text>
<text x="276.3" y="204.7">SS 1</text>
<text x="281.8" y="208.5">2</text>
<text x="285.3" y="206.7">CS#</text>
<text x="351.2" y="208.5">7 SD3</text>
<text x="274.1" y="211.7">SD2</text>
<text x="281.8" y="212">3</text>
<text x="285.3" y="210.2">DO(IO1)</text>
<text x="285.3" y="213.7">WP#(IO2)</text>
<text x="313.1" y="210.2">HOLD#orRESET#(IO3)</text>
<text x="343.5" y="213.7">CLK</text>
<text x="351.2" y="215.5">5 SD0</text>
<text x="351.2" y="212">6 SCLK</text>
<text x="146" y="217.3">1</text>
<text x="146" y="220.8">2</text>
<text x="149.5" y="219">VOUT</text>
<text x="169" y="219">EXP</text>
<text x="176.6" y="220.8">10</text>
<text x="176.6" y="217.3">11</text>
<text x="337.2" y="217.3">DI(IO0)</text>
<text x="34.9" y="226.4" transform="rotate(-90 34.9 226.4)">8</text>
<text x="38.5" y="226.4" transform="rotate(-90 38.5 226.4)">9</text>
<text x="146" y="227.9">4</text>
<text x="149.5" y="222.6">LX2</text>
<text x="171.1" y="222.6">FB</text>
<text x="176.6" y="227.9">8</text>
<text x="302.3" y="227.3">XIN</text>
<text x="327" y="227.3">XOUT</text>
<text x="39.8" y="232.8">VBUS</text>
<text x="51.2" y="231.4">1</text>
<text x="60.7" y="230.9">VBUS</text>
<text x="101.2" y="230.9">VSYS</text>
<text x="146" y="231.4">5</text>
<text x="149.5" y="229.6">LX1</text>
<text x="149.5" y="233.2">VIN</text>
<text x="167" y="229.6">VINA</text>
<text x="171" y="233.2">PS</text>
<text x="176.6" y="231.4">7</text>
<text x="215.9" y="229.1">VSYS</text>
<text x="36.3" y="235.5" transform="rotate(-90 36.3 235.5)">SH3</text>
<text x="39.9" y="235.5" transform="rotate(-90 39.9 235.5)">SH4</text>
<text x="43.6" y="239.9">D+</text>
<text x="44.8" y="236.3">D-</text>
<text x="51.2" y="238.4">3</text>
<text x="51.2" y="234.9">2</text>
<text x="57.1" y="234.4">DM</text>
<text x="57.1" y="237.9">DP</text>
<text x="170.7" y="236.7">EN</text>
<text x="176.6" y="234.9">6</text>
<text x="44.9" y="243.4">ID</text>
<text x="51.2" y="245.5">5</text>
<text x="51.2" y="242">4</text>
<text x="36.3" y="248.7" transform="rotate(-90 36.3 248.7)">SH2</text>
<text x="39.9" y="248.7" transform="rotate(-90 39.9 248.7)">SH1</text>
<text x="41.4" y="246.9">GND</text>
<text x="74.8" y="246.7">GPIO24</text>
<text x="245.9" y="248.5">GPIO29</text>
<text x="34.9" y="253.2" transform="rotate(-90 34.9 253.2)">7</text>
<text x="38.5" y="253.2" transform="rotate(-90 38.5 253.2)">6</text>
<text x="81.8" y="269.7">3V3EN</text>
</g>
<g font-size="3.2" fill="#f00">
<text x="318.5" y="77.6">VBUS</text>
<text x="318.9" y="81.1">VSYS</text>
<text x="315.1" y="88.2">3v3_EN</text>
<text x="310.7" y="91.7">3v3 (OUT)</text>
<text x="343.1" y="206.7">VCC</text>
<text x="351.2" y="204.9">8</text>
</g>
<g font-size="3.2">
<text x="286.5" y="84.6">GND</text>
<text x="320.1" y="84.6">GND</text>
<text x="286.5" y="102.3">GND</text>
<text x="320.1" y="102.3">GND</text>
<text x="286.5" y="119.9">GND</text>
<text x="320.1" y="119.9">GND</text>
<text x="286.5" y="137.5">GND</text>
<text x="320.1" y="137.5">GND</text>
<text x="281.8" y="215.5">4</text>
<text x="285.3" y="217.3">GND</text>
<text x="146" y="224.3">3</text>
<text x="149.5" y="226.1">GND</text>
<text x="167.8" y="226.1">GND</text>
<text x="176.6" y="224.3">9</text>
</g>
<text font-size="3.2" fill="#060" x="310.3" y="95.2">ADC_VREF</text>
<text font-size="3.2" fill="#0f0" x="320.5" y="112.9">RUN</text>
<g font-size="2.8" fill="#00f">
<text x="151.7" y="51.7" transform="rotate(-90 151.7 51.7)">50</text>
<text x="155.2" y="51.7" transform="rotate(-90 155.2 51.7)">23</text>
<text x="162.2" y="51.7" transform="rotate(-90 162.2 51.7)">45</text>
<text x="167.5" y="51.7" transform="rotate(-90 167.5 51.7)">44</text>
<text x="174.6" y="51.7" transform="rotate(-90 174.6 51.7)">49</text>
<text x="178.1" y="51.7" transform="rotate(-90 178.1 51.7)">42</text>
<text x="181.6" y="51.7" transform="rotate(-90 181.6 51.7)">33</text>
<text x="185.2" y="51.7" transform="rotate(-90 185.2 51.7)">22</text>
<text x="188.7" y="51.7" transform="rotate(-90 188.7 51.7)">10</text>
<text x="192.2" y="50.2" transform="rotate(-90 192.2 50.2)">1</text>
<text x="197.5" y="51.7" transform="rotate(-90 197.5 51.7)">48</text>
<text x="202.8" y="51.7" transform="rotate(-90 202.8 51.7)">43</text>
<text x="220.6" y="58.8">47</text>
<text x="153" y="60.7" transform="rotate(-90 153 60.7)">DVDD</text>
<text x="156.5" y="60.7" transform="rotate(-90 156.5 60.7)">DVDD</text>
<text x="168.9" y="64.6" transform="rotate(-90 168.9 64.6)">VREG_IN</text>
<text x="175.9" y="61.8" transform="rotate(-90 175.9 61.8)">IOVDD</text>
<text x="179.5" y="61.8" transform="rotate(-90 179.5 61.8)">IOVDD</text>
<text x="183" y="61.8" transform="rotate(-90 183 61.8)">IOVDD</text>
<text x="186.5" y="61.8" transform="rotate(-90 186.5 61.8)">IOVDD</text>
<text x="190.1" y="61.8" transform="rotate(-90 190.1 61.8)">IOVDD</text>
<text x="193.6" y="61.8" transform="rotate(-90 193.6 61.8)">IOVDD</text>
<text x="198.9" y="65.4" transform="rotate(-90 198.9 65.4)">USB_VDD</text>
<text x="208.4" y="63.7">USB_DM</text>
<text x="209" y="60.2">USB_DP</text>
<text x="220.6" y="62.4">46</text>
<text x="163.6" y="68.8" transform="rotate(-90 163.6 68.8)">VREG_VOUT</text>
<text x="204.2" y="67.3" transform="rotate(-90 204.2 67.3)">ADC_AVDD</text>
<text x="136.2" y="74.7">56</text>
<text x="140.8" y="76.1">QSPI_SS</text>
<text x="211.1" y="77.8">GPIO1</text>
<text x="211.1" y="74.3">GPIO0</text>
<text x="222.1" y="76.5">3</text>
<text x="222.1" y="73">2</text>
<text x="136.2" y="83.5">55</text>
<text x="136.2" y="80">53</text>
<text x="140.8" y="81.4">QSPI_SD0</text>
<text x="211.1" y="81.4">GPIO2</text>
<text x="222.1" y="83.5">5</text>
<text x="222.1" y="80">4</text>
<text x="136.2" y="87.1">54</text>
<text x="140.8" y="84.9">QSPI_SD1</text>
<text x="140.8" y="88.4">QSPI_SD2</text>
<text x="211.1" y="88.4">GPIO4</text>
<text x="211.1" y="84.9">GPIO3</text>
<text x="222.1" y="87.1">6</text>
<text x="136.2" y="95.9">52</text>
<text x="136.2" y="90.6">51</text>
<text x="140.8" y="92">QSPI_SD3</text>
<text x="211.1" y="95.5">GPIO6</text>
<text x="211.1" y="92">GPIO5</text>
<text x="222.1" y="94.1">8</text>
<text x="222.1" y="90.6">7</text>
<text x="140.8" y="97.2">QSPI_SCLK</text>
<text x="211.1" y="99">GPIO7</text>
<text x="220.6" y="101.2">11</text>
<text x="222.1" y="97.6">9</text>
<text x="211.1" y="106.1">GPIO9</text>
<text x="211.1" y="102.5">GPIO8</text>
<text x="220.6" y="104.7">12</text>
<text x="209.5" y="113.1">GPIO11</text>
<text x="209.5" y="109.6">GPIO10</text>
<text x="220.6" y="111.8">14</text>
<text x="220.6" y="108.2">13</text>
<text x="209.5" y="116.6">GPIO12</text>
<text x="220.6" y="118.8">16</text>
<text x="220.6" y="115.3">15</text>
<text x="136.2" y="122.3">20</text>
<text x="140.8" y="123.7">XIN</text>
<text x="209.5" y="123.7">GPIO14</text>
<text x="209.5" y="120.2">GPIO13</text>
<text x="220.6" y="125.9">18</text>
<text x="220.6" y="122.3">17</text>
<text x="136.2" y="129.4">21</text>
<text x="140.8" y="130.8">XOUT</text>
<text x="209.5" y="130.8">GPIO16</text>
<text x="209.5" y="127.2">GPIO15</text>
<text x="220.6" y="129.4">27</text>
<text x="209.5" y="137.8">GPIO18</text>
<text x="209.5" y="134.3">GPIO17</text>
<text x="220.6" y="136.5">29</text>
<text x="220.6" y="132.9">28</text>
<text x="209.5" y="141.3">GPIO19</text>
<text x="220.6" y="143.5">31</text>
<text x="220.6" y="140">30</text>
<text x="136.2" y="147">26</text>
<text x="140.8" y="148.4">RUN</text>
<text x="209.5" y="148.4">GPIO21</text>
<text x="209.5" y="144.9">GPIO20</text>
<text x="220.6" y="147">32</text>
<text x="209.5" y="155.5">GPIO23</text>
<text x="209.5" y="151.9">GPIO22</text>
<text x="220.6" y="154.1">35</text>
<text x="220.6" y="150.6">34</text>
<text x="209.5" y="159">GPIO24</text>
<text x="220.6" y="161.1">37</text>
<text x="220.6" y="157.6">36</text>
<text x="136.2" y="166.4">25</text>
<text x="136.2" y="162.9">24</text>
<text x="140.8" y="167.8">SWD</text>
<text x="140.8" y="164.3">SWCLK</text>
<text x="209.5" y="162.5">GPIO25</text>
<text x="201.1" y="173.1">GPIO27_ADC1</text>
<text x="201.1" y="169.6">GPIO26_ADC0</text>
<text x="220.6" y="171.7">39</text>
<text x="220.6" y="168.2">38</text>
<text x="201.1" y="176.6">GPIO28_ADC2</text>
<text x="220.6" y="178.8">41</text>
<text x="220.6" y="175.3">40</text>
<text x="163.6" y="184.5" transform="rotate(-90 163.6 184.5)">TESTEN</text>
<text x="181.2" y="184.5" transform="rotate(-90 181.2 184.5)">GND</text>
<text x="201.1" y="180.1">GPIO29_ADC3</text>
<text x="162.2" y="189.1" transform="rotate(-90 162.2 189.1)">19</text>
<text x="179.9" y="189.1" transform="rotate(-90 179.9 189.1)">57</text>
</g>
</svg>
